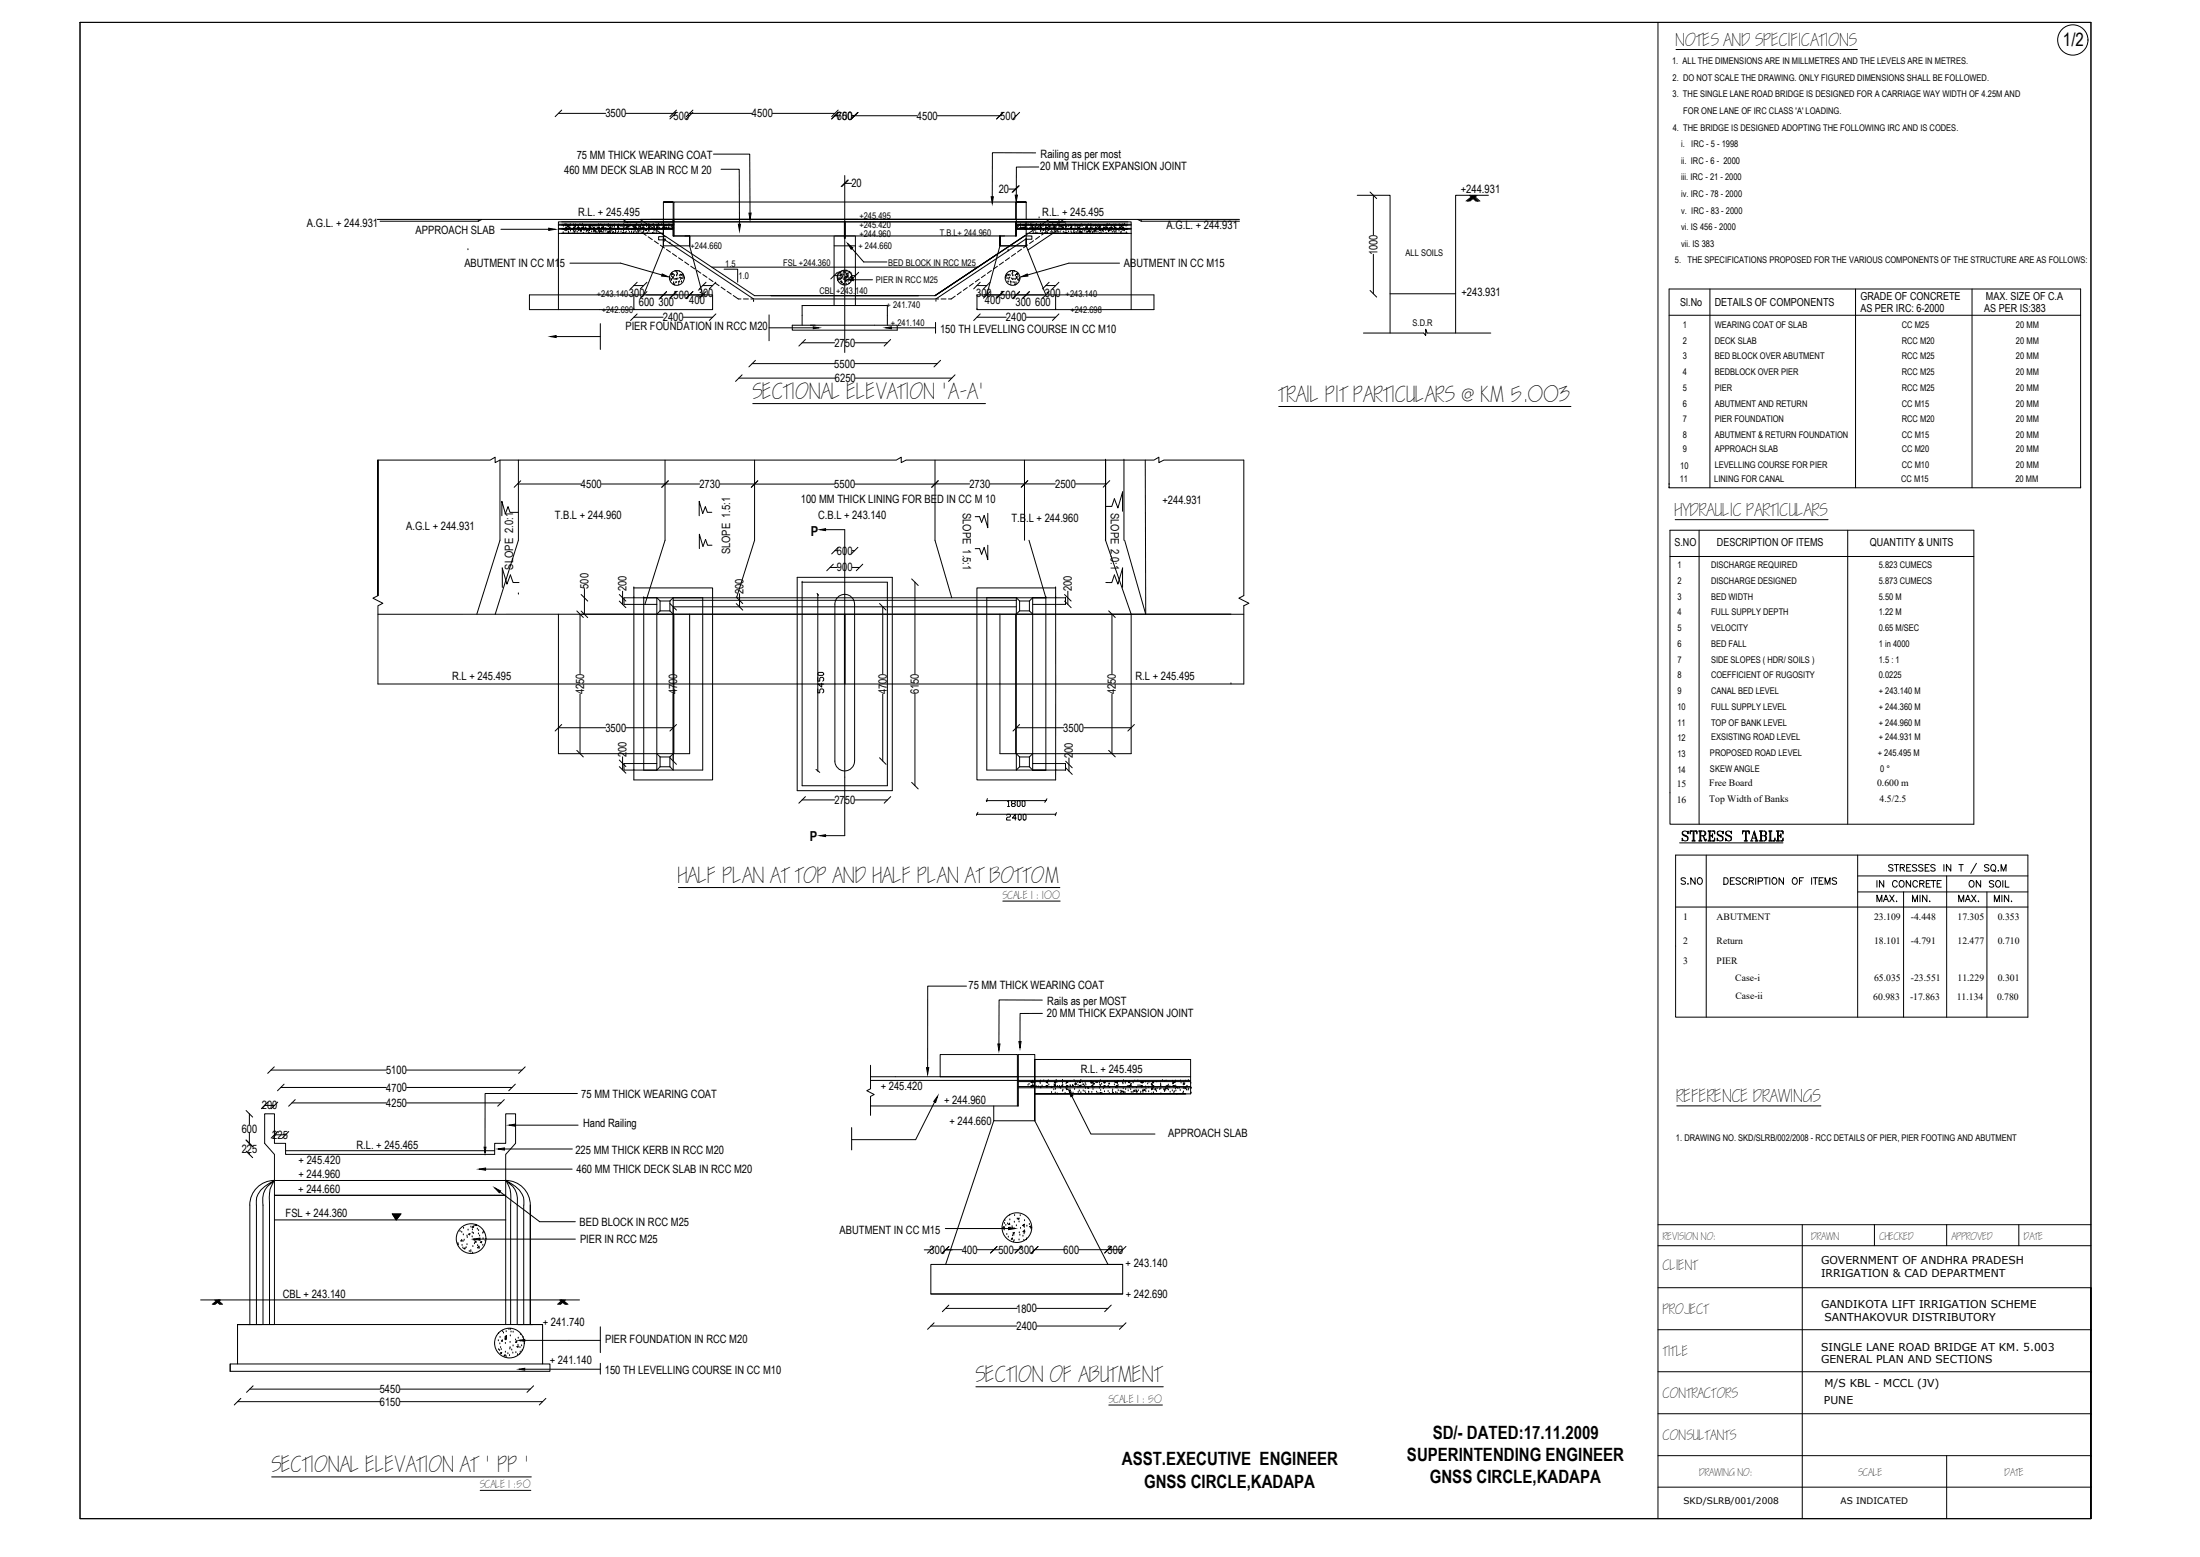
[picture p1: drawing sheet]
<svg xmlns="http://www.w3.org/2000/svg" width="1189mm" height="841mm" viewBox="0 0 1189 841" stroke-linecap="round" stroke-linejoin="round" font-family="sans-serif">
<!-- layer: MAIN -->
<g fill="none" stroke="#000" stroke-width=".54">
<path d="M896 12v808M906 27h98M302 61h25M338 61h26M364 62h.1M372 62h1M373 61h33M417 61h34M451 63h2M460 63h36M507 63h33M540 62h1"/>
<path d="M549 62h.1M386 83h19v32M390 91h9l1 30M456 99h4M456 95v95M560 83l-24-1v24M561 90h-12v15M204 119h466M205 119h53M304 120h152M346 119l62 41h97l49-33h4v2h-4l-48 32h-99l-48-31M346 120h-9h9"/>
<path d="M351 119h211M358 120v13h15l7 26M358 109h6h-6v24l-10 26M364 109v18h9v6v-6M364 120h-62v6h56M364 109h185v10h-185zM364 119v8M457 119l-1 10M457 120h152M545 102h4M549 120v7M549 109v18"/>
<path d="M555 120v13h-15M555 109h-6h6v10M562 118h.1M567 120h9h-9M567 119l-62 41 34-23M576 119h-9h5v5l-17 11M617 119h53M733 105h18v75M742 105v22M792 109l4-3 4 3M794 105l4 4M795 105l3 4"/>
<path d="M795 106l3 3M795 106l4 3M797 106l-4 3M798 106l-4 3M804 105h-17v75M253 135h.1M271 124h26M302 124h62M302 121h62M302 122h62M302 123h62M304 126h.1"/>
<path d="M304 124h.1M304 122h.1M305 124h.1M305 121h.1M305 125h.1M306 123h.1M306 125h.1M306 124h1zM306 121h.1M307 124h.1M307 122h.1M307 125h.1"/>
<path d="M307 122v1v-1M307 126h.1M308 122h.1M308 121h.1M308 125h.1M309 124h.1M309 124h1M310 126h.1M310 126h-1M310 125h.1M310 123h.1M310 121h.1"/>
<path d="M310 122h.1M310 124h.1M311 126h.1M311 122h.1M311 121h.1M311 125h.1M312 125h.1M312 124h.1M312 123h1zM313 125h.1M313 123h.1M313 124h.1"/>
<path d="M313 121h.1M314 125h.1M314 124h.1M314 122h.1M315 121h.1M315 126h.1M315 124h.1M315 123h.1M315 122h.1M316 124h.1M317 124h.1M317 122h.1"/>
<path d="M317 125h.1M318 126h.1M318 124h.1M318 122h.1M318 123l1-1zM319 125h.1M319 126h.1M319 123h.1M320 122h.1M320 125h.1M320 124h.1M321 125h.1"/>
<path d="M321 124h.1M321 122h.1M321 125v-1zM321 125h1zM322 122h.1M322 126h.1M323 125h.1M323 126h.1M323 123h.1M324 121h.1M324 125h.1M324 126h.1"/>
<path d="M324 124h.1M325 121h.1M325 125h.1M325 122h.1M325 124h.1M325 126h.1M326 126h.1M326 123h.1M326 124h.1M327 122h.1M327 125h.1M327 123h.1"/>
<path d="M328 121h.1M328 124h.1M328 122h.1M328 126h.1M329 121h.1M329 126h.1M329 125h.1M329 124h.1M329 122h.1M329 126h1M330 125h.1M330 121h1z"/>
<path d="M331 125h.1M331 123h.1M331 122h.1M331 126h.1M331 124h.1M332 126h.1M332 124h.1M332 122h.1M332 121h.1M332 123h.1M333 125h.1M334 123h.1"/>
<path d="M334 122h.1M334 126h.1M334 125h.1M336 125h.1M336 122h.1M336 124h.1M336 126h.1M337 123h.1M337 126h.1M337 125h.1M337 121h.1M337 125v1"/>
<path d="M337 124h.1M337 122h.1M338 126h.1M338 122h.1M338 125h.1M339 122h.1M339 124h.1M339 123h.1M340 124h.1M340 123h.1M340 125h.1M340 122h.1"/>
<path d="M341 121l-1 1zM341 122h.1M341 126h.1M341 125h.1M342 124h.1M342 123h.1M342 126h.1M342 122h.1M343 125h.1M343 123h.1M343 122h.1M344 123h.1"/>
<path d="M344 121h.1M344 126h.1M345 125h.1M345 126h-1M345 126h.1M345 124h.1M345 123h.1M345 122h.1M346 122h.1M346 123h.1M346 122v1zM346 124h.1"/>
<path d="M347 121h.1M347 126h.1M347 123h.1M348 126h.1M348 125h.1M348 123h.1M348 122h.1M348 124h.1M349 124h.1M349 122h.1M350 126h.1M351 125h.1"/>
<path d="M351 123h.1M351 121h.1M351 122h.1M351 124h.1M351 124l1-1zM353 123h.1M353 126h.1M353 122h.1M353 121h.1M353 124h.1M353 123l1-1zM354 123h.1"/>
<path d="M354 125h.1M354 124h1M355 126h.1M355 124h.1M356 123h.1M356 121h.1M356 122h.1M357 121h.1M358 123h.1M358 126h-54h54M359 124h-1M359 124h.1"/>
<path d="M359 121h.1M359 122h.1M359 130h.1M360 128h-4v2h3M360 123h.1M361 123h.1M361 121h.1M361 122h.1M362 122h.1M362 131h.1M362 124h.1M363 123h.1"/>
<path d="M370 127h173M451 127v38M451 133h11M460 134l7 8h12M462 127v38M540 127v6v-6M540 133h15v-4v4l10 26M540 133l-7 26M545 135h.1M549 121h62M549 124h62M549 122h62"/>
<path d="M549 123h62M550 123h.1M551 124h.1M551 122h.1M552 121h.1M552 123h.1M553 123h.1M554 124h.1M554 122h.1M554 121h.1M554 124h1M555 126h56v-6h-62v7h-9"/>
<path d="M555 123h.1M556 121h.1M557 123h.1M557 122h.1M557 121h.1M558 124h1M558 124h.1M558 126h.1M559 125h.1M559 122l1 1zM559 123h.1M560 123h.1"/>
<path d="M560 126h.1M560 124h.1M560 121h.1M560 122h.1M561 123l1 1zM562 124h.1M562 123h.1M562 122h.1M562 125h.1M562 121h.1M563 126h.1M564 124h.1"/>
<path d="M564 122h.1M565 124h.1M565 122h.1M565 123h.1M565 125h.1M565 126h.1M566 123h.1M566 126h.1M566 121h.1M567 124h.1M567 122v1zM567 122h.1"/>
<path d="M567 123h.1M568 122h.1M568 124h.1M568 123h.1M568 125h.1M568 126h1M568 126h.1M569 121h.1M569 126h.1M569 123h.1M570 122h.1M570 122v1z"/>
<path d="M570 125h.1M570 123h.1M571 124h.1M571 126h.1M571 123h.1M572 124h.1M572 125h.1M572 126h.1M572 122h.1M573 121v1h-1zM573 122h.1M573 125h.1"/>
<path d="M573 123h.1M573 124h.1M574 123h.1M574 122h.1M574 124h.1M575 122h.1M575 125h.1M575 126h.1M576 122h.1M576 124h.1M576 123h.1M576 125v1"/>
<path d="M576 121h.1M576 126h.1M576 125h.1M577 126h.1M577 124h.1M577 122h.1M577 125h.1M579 122h.1M579 123h.1M579 125h.1M579 126h.1M580 125h.1"/>
<path d="M580 126h.1M581 122h.1M581 123h.1M581 121h.1M581 124h.1M581 126h.1M582 124h.1M582 126h.1M582 122h.1M582 121h.1M582 123h.1M582 125h.1"/>
<path d="M583 125h.1M583 126h1M583 125h1zM584 125h.1M584 122h.1M584 124h.1M584 126h.1M584 125h1zM584 121h.1M585 126h.1M585 122h.1M585 124h.1"/>
<path d="M585 121h.1M586 123h.1M586 125h.1M586 122h.1M587 123h.1M587 124h.1M587 126h.1M588 122h.1M588 126h.1M588 124h.1M588 125h.1M588 121h.1"/>
<path d="M589 125h.1M589 124h.1M589 126h.1M589 121h.1M590 123h.1M590 125h.1M590 126h.1M591 122h.1M591 125h.1M591 126h.1M592 125h.1M592 124h.1"/>
<path d="M592 122h.1M593 122h.1M593 124h.1M593 125h.1M594 123h.1M594 126h.1M594 122h.1M594 125h.1M595 124h.1M595 122h.1M595 126h.1M596 124h.1"/>
<path d="M596 125h.1M596 122h.1M597 124h.1M598 122h.1M598 124h.1M598 123h.1M598 126h.1M598 121h.1M599 124h.1M599 125h.1M599 122h.1M600 121h.1"/>
<path d="M600 123h.1M600 124h.1M600 123h1zM600 125h.1M601 124h.1M601 125h.1M602 125h.1M602 121h.1M602 122h.1M602 126h.1M603 125h.1M603 122h.1"/>
<path d="M603 124h.1M603 121h.1M603 123h.1M603 124h1M603 126h1M604 124h.1M605 125h.1M605 121h.1M605 122h.1M606 126h.1M606 122h.1M606 124h.1"/>
<path d="M606 122v1v-1M606 125h.1M607 121h.1M607 125h.1M607 123h.1M608 125h.1M608 121h.1M608 124h.1M609 122h.1M609 124h.1M609 126h.1M742 137v22"/>
<path d="M308 142h27l23 7M343 159h42v8h-42zM343 154h5M362 151h.1M363 152h.1M363 151h.1M363 148h.1M363 149h.1M363 148h1zM363 150h1zM364 150h.1M364 154h.1"/>
<path d="M364 153h.1M364 151h.1M364 149h.1M365 153h.1M365 151h.1M365 146h.1M366 153h.1M366 151h.1M366 149h.1M366 147h.1M366 148h.1M367 152h.1"/>
<path d="M367 154h.1M367 147h.1M367 149h.1M368 150h.1M368 149h.1M368 151h.1M368 148h.1M368 152h.1M369 148h.1M369 150h.1M369 149h.1M370 150h.1"/>
<path d="M380 154h5M385 144h143M391 145h8v7M451 149h1M453 151h.1M453 150h.1M454 147h.1M454 151h.1M454 149v-1zM454 152h.1M454 149h.1M455 152h.1"/>
<path d="M455 150h.1M455 149h.1M455 147h.1M455 153h.1M456 153h.1M456 149h.1M456 147h.1M456 150h.1M457 147h.1M457 154h.1M457 150h.1M457 150v-1z"/>
<path d="M457 152h.1M457 151v1zM458 148h.1M458 146h.1M458 150h.1M458 149h.1M458 152h.1M459 153h.1M459 147h.1M459 150h.1M460 152h.1M460 150h.1"/>
<path d="M460 151h.1M461 149h1M461 151h10M528 154h5M532 159h38v8h-42v-8h12M543 150h.1M544 149h.1M544 148h.1M544 150h.1M545 149h.1M545 150h.1M545 152h.1"/>
<path d="M545 148h.1M545 151h.1M546 149h.1M546 147h.1M546 152h.1M546 154h.1M547 151h.1M547 148h.1M547 147h.1M547 149h.1M547 153h.1M548 146h.1"/>
<path d="M548 151h.1M548 153h.1M548 153l1 1zM549 154h.1M549 149h.1M549 151h.1M549 153h.1M549 150h.1M549 150h1zM549 148h1h-1zM550 148h.1M550 151h.1"/>
<path d="M550 149h.1M550 152h.1M551 151h.1M565 154h5M605 142h-27l-23 7M751 159h36M924 156v107M1003 156v107M1066 156v107M324 175v14M343 167h.1M343 171h15"/>
<path d="M369 171h16M385 167h.1M407 163h.1M416 177h23M416 170v14M428 176h57v2h-57zM433 170v6M449 165h15M480 170v6M482 177h24M506 174v6M506 163h.1"/>
<path d="M528 171h16M528 167h.1M555 171h15M570 167h.1M737 180h32l1 1v-3l1 2h35M902 170h222M301 182h23M406 196h45M433 185h18M462 196h44M462 185h18M399 204h52"/>
<path d="M407 218h126M462 204h52M691 220h158M204 249h61l3-2v3l2-1h214l3-2v3l3-1h134l2-2v3l3-1h43v73l-3 1 6 3-3 1v42h-468v-42l3-1-5-3 2-1v-73v73M270 248v44M280 248v44M359 249v43M408 249v43M505 249v43M554 249v43M597 248v44v-44M597 248v44"/>
<path d="M607 248v44M619 248v84M280 261h34M280 277h-4l-1-3-2 3-2-6v8M325 261h53M385 277h-3l-1-3-1 3-2-6v8M389 261h62M524 261h-62M534 277v8l-2-7-2 4-1-3h-2M535 261h35M581 261h17M607 266v10"/>
<path d="M607 266l-3 8-2-5-1 5h-3M902 262h.1M902 263h.1M902 263v-107h222v107M902 263h222M1124 263h.1M385 294l-3 1-1-4-1 4-2-6v7M446 286h10v165h-10M451 297h1M461 297h1M534 294v8l-2-6-2 3-1-3h-2M905 281h83"/>
<path d="M918 286v159M998 286v159M271 307l3 9 2-5 1 4h3M271 307v10M316 318v14M336 319v7M343 318h42v103h-42zM343 318h.1M431 312h51v115h-51zM433 315h.1M433 315v109h47v-109M433 314h47"/>
<path d="M449 307h3M461 307h3M494 314v50M528 318h42v103h-42zM570 318h.1M577 319v7M607 307v10M607 307l-3 9-2-5-1 4h-3M902 301h165M204 332h468M302 332v75M313 332v32"/>
<path d="M343 323h.1M348 323h.1M355 323h-7v93h7M355 323v93M355 323l2 2M357 325h5M357 325v5M357 330h5M357 330l-2 2M362 325v5M362 330l2 2M364 323h16v93h-43v-4h18"/>
<path d="M364 323v93l-2-2M364 328h185M364 324h185M364 323l-2 2M364 332v75M373 332v75h-71M400 321v7M457 332v37M462 326v85a5 5 0 0 1-6 5 5 5 0 0 1-5-5v-85a5 5 0 0 1 5-5 5 5 0 0 1 6 5M477 328v36M540 332v75h71v-75M549 332v75"/>
<path d="M549 323v93l2-2M549 323h-16v93h43M549 323l2 2M551 325h5M551 325v5M551 330h5M551 330l-2 2M556 325v5M556 330l2 2M558 323h7v93h-7M558 323v93M558 323l-2 2"/>
<path d="M565 323h.1M570 323h.1M576 323v3h-18M576 323h-239v3h18M576 323h.1M601 332v32M313 375v32M477 375v36M494 375v49M601 375v32M665 369h.1M302 393h25"/>
<path d="M338 393h26M549 393h26M586 393h25M336 409v7M343 416h.1M355 407l2 2M357 414h5M357 409v5M357 409h5M357 414l-2 2M362 409v5M364 407l-2 2"/>
<path d="M549 407l2 2M551 414h5M551 409v5M551 409h5M556 409v5M556 414l2 2M558 412h18v4M558 407l-2 2M570 416h.1M576 416h.1M578 409v8M433 432h18"/>
<path d="M462 432h18M902 428v-142h165v159M367 479h206M542 487h31M522 533h-21v44M563 540h-23v24M563 547h-12v16M146 578h63M220 578h62M470 575v13l-2 1 4 2-2 1v10M508 570h42v12h-42zM559 572h84"/>
<path d="M643 572v19h-84h82M643 572h-84v10v-12h-9v27h-79M143 597h5M152 587h57M158 596h51M220 596h51M220 587h57M312 591h-50v29M471 584h172M471 582h172M505 595l-10 21h-35M537 597v8h22l40 78h8v16h-104v-16h8l26-78"/>
<path d="M550 582v15M550 584h93M550 587h93M550 588h93M556 586h.1M557 587h.1M557 584h.1M558 584h.1M558 587h.1M558 586h.1M558 586h1l-1 1zM559 582v23v-23"/>
<path d="M560 587h.1M561 587h.1M562 585h.1M562 587h.1M562 584h.1M562 588h1M563 587h.1M564 584h.1M566 587h.1M566 584h.1M566 585h.1M567 584h.1"/>
<path d="M567 586h.1M568 587h1zM568 587h.1M568 590h.1M569 589h.1M570 586h.1M570 587h.1M570 590h.1M570 588h.1M571 584h.1M571 585h.1M571 591h.1"/>
<path d="M571 587h.1M572 586l1 1h-1zM573 588h.1M574 586v1zM574 587h.1M574 585h.1M574 589h.1M574 584h.1M574 586h.1M576 591h.1M576 588h.1M576 585h.1"/>
<path d="M576 588h1zM578 589h.1M578 584h.1M578 586h.1M578 587h.1M579 590h.1M579 592l11 21h34M580 586h-1zM580 590h.1M580 584h.1M581 588h.1M581 585l1 1h-1z"/>
<path d="M581 585h1zM581 586h.1M582 585h.1M583 587h.1M583 586h.1M583 590h.1M583 591h1M583 589h.1M584 584h.1M584 590h.1M584 587h.1M585 584h.1"/>
<path d="M585 585l1 1zM585 589h.1M586 587h.1M586 590h.1M586 585h.1M587 588h.1M587 591h.1M587 586h.1M588 587v1zM588 590h.1M589 584h.1M590 584l-1 1z"/>
<path d="M590 585h.1M590 590h.1M591 586h.1M591 588h.1M591 585h.1M591 587h.1M592 585h.1M593 584h.1M593 590h.1M593 591h.1M594 585h.1M594 588h.1"/>
<path d="M594 586h.1M595 590h.1M595 584h.1M595 591h.1M595 586h.1M595 589h.1M596 591v-1v1M596 588h.1M597 584v1zM597 590h.1M599 584h.1M599 587h.1"/>
<path d="M599 590h.1M599 586h.1M599 587h1zM599 591h.1M600 585h.1M601 590h.1M601 589h.1M601 590h1zM602 584h.1M602 586h.1M602 584h1zM603 585h.1"/>
<path d="M603 587h.1M603 590h.1M604 588h.1M604 590h.1M604 585h.1M604 584h1zM604 586h.1M604 589h.1M605 589h.1M605 591v-1l1 1M606 589l1 1zM606 589h.1"/>
<path d="M607 585h.1M607 588h.1M607 591h.1M607 589v1zM607 584h.1M608 590h.1M608 585h.1M608 584h.1M608 589h.1M609 587h.1M610 589h.1M610 584h.1"/>
<path d="M611 586h.1M611 589h.1M611 590h.1M612 584h.1M612 587h.1M612 590h.1M612 585h.1M613 589h.1M613 584h.1M614 589h.1M614 589l1 1h-1zM614 588h.1"/>
<path d="M614 590h.1M615 584h.1M615 587h.1M615 589h.1M616 587h.1M616 591h.1M616 590h.1M617 585h.1M617 589h1zM618 590h.1M618 585h.1M618 589h.1"/>
<path d="M619 588v1h-1zM619 584h.1M619 587h.1M619 590h.1M619 588h.1M620 585h.1M621 587h.1M621 590h.1M621 585h.1M622 586h.1M622 586h1h-1zM622 591h.1"/>
<path d="M622 589h.1M622 588h1h-1zM623 586h.1M623 585h.1M623 588h.1M623 590h.1M624 588h1h-1zM624 589h.1M625 590h.1M625 584h.1M625 588h.1M627 589h.1"/>
<path d="M627 585h.1M627 586h.1M627 588h.1M627 591h.1M628 584h.1M629 588v1zM629 589h.1M629 590h.1M629 584h.1M630 589h.1M630 587v1zM630 584h.1"/>
<path d="M630 587h.1M631 588h.1M631 586l1 1h-1zM631 586h.1M631 589h.1M632 587h.1M632 590h.1M633 589h.1M634 584h.1M634 585h.1M634 590h.1M635 590h.1"/>
<path d="M635 585h.1M635 588h.1M635 584h.1M635 587h.1M635 589h.1M636 591h.1M636 587h.1M636 588h.1M637 588h.1M638 589h.1M638 584h.1M638 585h.1"/>
<path d="M639 590h.1M639 585h.1M639 587h.1M639 588h.1M640 585v1h-1zM640 590h.1M640 585h.1M640 588h.1M640 587l1 1zM641 584h.1M641 589h.1M641 586l1 1z"/>
<path d="M642 589h.1M642 584h.1M642 588h.1M643 585h.1M644 588h.1M644 590h.1M906 597h78M135 602v5M135 612v6M143 602h5v16h6v6h113v-6h6v-16h6v16l-6 6v14h-125v-14l-5-6zM148 613h6M279 608h33"/>
<path d="M460 609v12M135 623v1M148 638a13 13 0 0 0-13 13v64h-7v22h-4v4M148 638v77h-20h165M148 638a16 16 0 0 0-2 13v64M148 638h125M154 622h113M262 632h47M273 621h36M273 638a13 13 0 0 1 14 13v64h6v22h4v4h-173M273 638a16 16 0 0 1 3 13v64M273 638v77"/>
<path d="M148 659h125M212 656h5l-3 3zM267 646h-119h125M270 644l22 16h19M543 659h.1M546 656h.1M546 659h.1M548 657h.1M550 658h.1M550 658h1v1zM551 657h.1M554 659h.1"/>
<path d="M247 672h1M248 672h.1M249 665h.1M250 666h.1M250 670h-1zM250 673h.1M250 674h.1M250 671h.1M250 667h.1M251 663h.1M251 670h.1M251 674v1v-1"/>
<path d="M252 674h.1M252 672h.1M252 668h.1M253 664h.1M253 667l1-1v1zM254 676h.1M254 663h.1M255 668h.1M255 666h.1M255 664h.1M255 677h.1M256 673h.1"/>
<path d="M256 662v1h-1zM256 670h.1M256 666h.1M256 663h.1M256 672h.1M257 670h.1M257 661v1h1l-1-1M257 670v1zM258 664h.1M258 673h.1M259 667h.1M259 665h.1"/>
<path d="M259 673l-1 1h1v-1M259 668h.1M259 669h52M260 671h.1M261 666h.1M261 673h.1M261 669h.1M262 670h.1M499 675h4M511 664h34M511 675h9M511 675h4"/>
<path d="M528 675h12M542 663v1M543 664h.1M543 661h.1M543 663h.1M544 662h.1M544 667h.1M545 661h.1M545 668h.1M546 661h-1zM546 663h.1M547 663h.1"/>
<path d="M547 669h-1zM547 667h.1M548 675h3M548 671h.1M548 667h.1M548 664h.1M548 670h.1M548 666h-1h1M548 660h.1M549 662h.1M551 670h.1M551 660h.1"/>
<path d="M551 666h.1M551 667h.1M551 664h.1M553 668h.1M553 662h.1M553 670h.1M553 662v-1v1M553 666h.1M554 663h.1M554 662h.1M554 664v1h-1zM555 669l-1 1"/>
<path d="M555 669h.1M555 662h.1M556 661h.1M556 663l1-1v1zM557 664h.1M575 675h-16M583 675h24M896 673h234M896 662h234M974 662v158M1013 662v11M1052 662v11"/>
<path d="M1091 662v11M503 699h104M511 683h96M896 696h234v124v-808h-1087v808h1087M108 702h205M115 705l3-3 2 3M116 702l3 3M117 702l2 3M117 702l3 3M118 702l-3 3M119 702l-3 3M139 715v-64a11 11 0 0 1 6-12l3-1a12 12 0 0 0-6 13v64"/>
<path d="M272 719h.1M274 719h.1M275 718h.1M276 718h.1M276 719h.1M277 720h.1M279 715v-64a12 12 0 0 0-6-13 13 13 0 0 1 10 13v64M301 705l3-3 3 3M302 702l3 3M303 702l3 3M305 702l-3 3M306 702l-3 3"/>
<path d="M324 717v14M503 716h46M511 707h39M560 707h39M560 716h47M896 718h234M124 737v4M128 737h165M269 724h.1M269 720h.1M269 729h.1M270 729h.1"/>
<path d="M270 726h.1M270 722h.1M270 731h1zM271 728h.1M271 729h.1M271 724h1h-1zM272 720h.1M273 732h-1zM273 724h.1M273 723h1h-1zM273 730h.1M273 726h.1"/>
<path d="M274 733h.1M274 721v1h-1zM274 731h.1M275 732h.1M276 729h.1M276 725h.1M276 728h.1M276 722h.1M277 729h.1M277 731h.1M277 727h.1M279 724h.1"/>
<path d="M279 731h.1M279 724v1zM279 725h.1M279 727h1v1zM280 732h.1M280 727h.1M280 723h.1M281 731h.1M281 728h.1M281 724h.1M281 730h.1M281 721h.1"/>
<path d="M282 727h.1M282 729h.1M283 722h.1M284 740h40M284 724h40M324 736v6M128 757h77M135 750h70M216 750h71M216 757h77M527 749h102M599 759h29"/>
<path d="M896 741h234M896 764h234M147 798h140M896 786h234M1052 786v34M259 805h28M896 803h234"/>
<circle cx="1120" cy="22" r="8"/>
<circle cx="366" cy="150" r="4"/>
<circle cx="456" cy="150" r="4"/>
<circle cx="547" cy="150" r="4"/>
<circle cx="255" cy="669" r="8"/>
<circle cx="550" cy="663" r="8"/>
<circle cx="275" cy="725" r="8"/>
</g>
<!-- layer: 0 -->
<g fill="none" stroke="#000" stroke-width=".54">
<path d="M43 12h1087v808h-1087zM304 59l-4 4M366 59l-4 4M374 59l-3 4M453 59l-4 4M366 61l-4 3M374 61l-3 3M453 61l-4 3M464 61l-4 3M542 61l-3 3 3-3M551 61l-4 3M458 97l-3 4"/>
<path d="M258 119h.1M260 119h-2M337 119l2 1M550 100l-3 4M551 100l-4 4M575 119l-2 1M615 119h2M617 119h.1M740 104l4 3M302 126v41M340 121l3 2M344 123l2 2"/>
<path d="M347 126l2 1M350 128l2 1M354 130l2 2M357 132l2 2M360 135l2 1M363 137l3 2M367 139l2 2M546 139l-3 2M549 137l-2 1M552 135l-2 1M555 132l-2 2M559 130l-3 2"/>
<path d="M562 128l-2 1M565 125l-2 2M568 123l-2 2M572 121l-3 1M611 126v41M343 159h-57v8h57M344 152l-3 4M350 158l-4 3M350 152l-4 4M360 158l-3 3M366 158l-4 3M370 142l2 1"/>
<path d="M373 144l2 1M374 158l-3 3M377 146l2 2M380 148l2 2M382 158l-4 3M382 152l-4 4M383 151l2 1M386 153l3 1M387 152l-4 4M390 155l2 2M393 157l2 2M396 160l3 1h1"/>
<path d="M453 147l-4 4M464 147l-4 4M516 160l-2 1h-1M519 158l-2 1M523 155l-2 2M526 153l-2 2M529 151l-2 1M530 152l-4 4M532 148l-2 2M535 158l-4 3M535 152l-4 4M536 146l-2 2"/>
<path d="M539 144l-2 1M542 158l-3 3 3-3M542 142l-2 1M551 158l-4 3M556 158l-3 3 3-3M567 158l-4 3M567 152l-4 4M570 159h54v8h-54M572 152l-3 4M740 157l4 3M344 170l-3 3M387 170l-4 3"/>
<path d="M402 161h2M406 161h1M449 165h-16v5M464 165h16v5M506 161h1M509 161h2M530 170l-4 3M572 170l-3 3M408 195l-3 3M435 183l-3 4M481 183l-3 4M508 195l-3 3"/>
<path d="M401 202l-4 4M516 202l-3 4M281 260l-3 3M361 260l-3 3M410 260l-4 3M507 260l-4 3M555 260l-3 3M600 260l-4 3M270 292l-12 40M280 292l-12 40M359 292l-10 34M408 292l-10 31"/>
<path d="M453 296l-4 3M464 296l-4 3M505 292l9 31M556 292l9 31M597 292l14 40M608 292l11 40M450 305l-3 3M466 305l-3 3M493 313l3 3M280 321h.1M312 330l3 4M314 330l4 4"/>
<path d="M314 321l4 4M335 325l3 3M335 321l3 4M362 326l4 4M398 326l3 4M398 322l3 4M442 321v1M442 321h.1M442 321v95M475 326l4 4M575 325l4 3M575 321l4 4"/>
<path d="M599 330l4 4M442 372v2h1v-1l2-1v1v1M442 366v2h1v-2h2v2M442 364v-1h3v1v1h-3zM444 369v2l-2-1h3M304 391l-4 4M366 391l-4 4M551 391l-4 4M613 391l-4 4M312 405l3 4M335 414l3 4M335 411l3 3"/>
<path d="M362 409l4 4M441 416l2 1M442 416h.1M475 409l4 4M576 415l3 3M576 411l3 4M599 405l4 4M435 430l-3 4M481 430l-3 4M493 423l3 3M528 440h42M528 439v1"/>
<path d="M533 432h.1M533 432h32M534 431l-1 2M544 433l1-1v4M544 436h2M547 434v-2l2 1-1 1-1 1v1l2-1-1-1M550 433v-1l1 1v2v1l-1-1zM552 433l1-1 1 1v2l-1 1-1-1zM565 432h.1M566 431l-1 2M571 439l-1 2M902 428v17h165"/>
<path d="M544 440h2v1l-2 1v1h2M549 442h-2l2-2v3M550 440h1h1v2l-1 1-1-1zM553 440h1v2v1l-1-1zM908 455h55M1023 468l-1-1-1 1 2 2-1 1-1-1M1024 467h2M1025 467v4M1027 469h2v-2h-2v4M1028 469l1 2M1030 469h2M1033 467h-3v4h3"/>
<path d="M1036 468l-1-1-2 1h1l2 2-1 1-2-1M1039 468l-1-1-1 1 2 2-1 1-1-1M1040 469h2M1043 467h-3v4h3M1046 468l-1-1-2 1h1l2 2-1 1-2-1M1050 467v4M1054 467v4l-2-4v4M1059 467h2M1060 467v4M1068 466l-3 6M1075 468l-1-1-2 1h1l2 2-1 1-2-1M1077 470l1 1"/>
<path d="M1080 470h.1M1081 471v-4l2 4 1-4v4M148 576l-3 4M284 576l-4 4M133 600l4 3M145 595l-4 4M150 595l-3 4M154 586l-4 3M160 594l-4 4M273 594l-4 4M278 586l-3 3M133 616l4 3"/>
<path d="M150 611l-3 4M156 611l-3 4M133 622l4 3M505 673l-4 4M513 673l-4 4 4-4M539 673l-4 4M552 673l-3 4 3-4M561 673l-4 4M601 673l-4 4M608 673l-3 4M505 715l-4 3M513 705l-4 4"/>
<path d="M601 705l-4 4M608 715l-3 3M130 755l-3 4M137 749l-4 3M288 749l-3 3M295 755l-4 4"/>
<circle cx="1077" cy="469" r="1.6"/>
</g>
<!-- layer: MAIN -->
<g fill="#000" stroke="#000" stroke-width=".54">
<path d="M405 115h1l-1 4zM536 106h1l-1 4zM549 105h1l-1 4zM297 123l3 1h-3zM399 121h1v4zM458 132l3 2-1 1zM358 148l3 2-3-1zM458 151h3v1zM552 150l3-2v1zM439 177h4l-4 1zM479 177h3v1zM297 182l4-1v1z"/>
<path d="M443 286h3v1zM443 451h3v1zM501 577h1l-1 3zM539 564h1v3zM551 563h1l-1 3zM507 592l-1 3h-1zM578 589l2 3h-1zM262 620h1l-1 3zM275 608l4-1v1zM259 632l3-1v1zM269 621l4-1v1zM212 656h5l-3 3z"/>
<path d="M267 642l4 1-1 1zM256 669h3v1zM545 663l4 1h-4zM280 724h4v1zM280 740l4-1v1z"/>
</g>
<!-- layer: NOTES -->
<path d="M922 462v87M1004 462v87M1004 473h92M1052 473v76M905 490h191M1004 482h92M1029 482v67M1074 482v67M905 511v-49h191v87" fill="none" stroke="#000" stroke-width=".54"/>
<!-- layer: DWG TEXT -->
<path d="M905 511v38h191" fill="none" stroke="#000" stroke-width=".54"/>
<g font-size="11">
<text x="407" y="216">SECTIONAL ELEVATION 'A-A'</text>
<text x="691" y="217">TRAIL PIT PARTICULARS @ KM 5.003</text>
<text x="367" y="477">HALF PLAN AT TOP AND HALF PLAN AT BOTTOM</text>
<text x="527" y="747">SECTION OF ABUTMENT</text>
<text x="147" y="795">SECTIONAL ELEVATION AT ' PP '</text>
</g>
<text font-size="10.6" x="907" y="456">%%USTRESS TABLE</text>
<g font-size="9.9">
<text x="1115" y="25">1/2</text>
<text x="774" y="777">SD/- DATED:17.11.2009</text>
<text x="606" y="792">ASST.EXECUTIVE ENGINEER</text>
<text x="760" y="789">SUPERINTENDING ENGINEER</text>
<text x="618" y="804">GNSS CIRCLE,KADAPA</text>
<text x="773" y="801">GNSS CIRCLE,KADAPA</text>
</g>
<g font-size="8.8">
<text x="906" y="25">NOTES AND SPECIFICATIONS</text>
<text x="905" y="279">HYDRAULIC PARTICULARS</text>
<text x="906" y="595">REFERENCE DRAWINGS</text>
</g>
<g font-size="7.5">
<text x="908" y="479">S.NO</text>
<text x="931" y="479">DESCRIPTION OF ITEMS</text>
</g>
<g font-size="7.4">
<text x="438" y="289">P</text>
<text x="438" y="454">P</text>
</g>
<g font-size="7.1">
<text x="1014" y="480">IN CONCRETE ON SOIL</text>
<text x="1014" y="488">MAX. MIN. MAX. MIN.</text>
<text x="899" y="686">CLIENT</text>
<text x="899" y="710">PROJECT</text>
<text x="899" y="733">TITLE</text>
<text x="899" y="755">CONTRACTORS</text>
<text x="899" y="778">CONSULTANTS</text>
</g>
<g font-size="6.2">
<text x="327" y="63">3500</text>
<text x="364" y="65">500</text>
<text x="406" y="63">4500</text>
<text x="452" y="65">750</text>
<text x="452" y="65">600</text>
<text x="496" y="65">4500</text>
<text x="541" y="65">500</text>
<text x="312" y="86">75 MM THICK WEARING COAT</text>
<text x="562" y="85">Railing as per most</text>
<text x="305" y="94">460 MM DECK SLAB IN RCC M 20</text>
<text x="562" y="92">20 MM THICK EXPANSION JOINT</text>
<text x="460" y="101">20</text>
<text x="540" y="104">20</text>
<text x="789" y="104">+244.931</text>
<text x="312" y="117">R.L. + 245.495</text>
<text x="563" y="117">R.L. + 245.495</text>
<text x="166" y="123">A.G.L. + 244.931</text>
<text x="630" y="124">A.G.L. + 244.931</text>
<text x="225" y="126">APPROACH SLAB</text>
<text x="744" y="138" transform="rotate(-90 744 138)">1000</text>
<text x="251" y="144">ABUTMENT IN CC M15</text>
<text x="607" y="144">ABUTMENT IN CC M15</text>
<text x="452" y="151">600</text>
<text x="340" y="160">300</text>
<text x="364" y="161">500</text>
<text x="377" y="160">300</text>
<text x="527" y="160">300</text>
<text x="541" y="161">500</text>
<text x="565" y="160">300</text>
<text x="790" y="160">+243.931</text>
<text x="345" y="165">600</text>
<text x="356" y="165">300</text>
<text x="372" y="164">400</text>
<text x="532" y="164">400</text>
<text x="549" y="165">300</text>
<text x="559" y="165">600</text>
<text x="358" y="174">2400</text>
<text x="544" y="174">2400</text>
<text x="338" y="178">PIER FOUNDATION IN RCC M20</text>
<text x="508" y="180">150 TH LEVELLING COURSE IN CC M10</text>
<text x="451" y="187">2750</text>
<text x="451" y="199">5500</text>
<text x="451" y="206">6250</text>
<text x="314" y="264">4500</text>
<text x="378" y="264">2730</text>
<text x="451" y="264">5500</text>
<text x="524" y="264">2730</text>
<text x="570" y="264">2500</text>
<text x="433" y="272">100 MM THICK LINING FOR BED IN CC M 10</text>
<text x="628" y="272">+244.931</text>
<text x="300" y="280">T.B.L + 244.960</text>
<text x="442" y="280">C.B.L + 243.140</text>
<text x="520" y="277" transform="rotate(90 520 277)">SLOPE 1.5:1</text>
<text x="600" y="277" transform="rotate(90 600 277)">SLOPE 2.0:1</text>
<text x="219" y="286">A.G.L + 244.931</text>
<text x="547" y="282">T.B.L + 244.960</text>
<text x="395" y="299" transform="rotate(-90 395 299)">SLOPE 1.5:1</text>
<text x="452" y="300">600</text>
<text x="277" y="308" transform="rotate(-90 277 308)">SLOPE 2.0:1</text>
<text x="452" y="309">900</text>
<text x="318" y="318" transform="rotate(-90 318 318)">500</text>
<text x="339" y="319" transform="rotate(-90 339 319)">200</text>
<text x="402" y="321" transform="rotate(-90 402 321)">200</text>
<text x="579" y="319" transform="rotate(-90 579 319)">200</text>
<text x="244" y="367">R.L + 245.495</text>
<text x="614" y="367">R.L + 245.495</text>
<text x="316" y="375" transform="rotate(-90 316 375)">4250</text>
<text x="366" y="375" transform="rotate(-90 366 375)">4700</text>
<text x="479" y="375" transform="rotate(-90 479 375)">4700</text>
<text x="497" y="375" transform="rotate(-90 497 375)">6150</text>
<text x="603" y="375" transform="rotate(-90 603 375)">4250</text>
<text x="327" y="395">3500</text>
<text x="575" y="395">3500</text>
<text x="339" y="409" transform="rotate(-90 339 409)">200</text>
<text x="580" y="410" transform="rotate(-90 580 410)">200</text>
<text x="451" y="434">2750</text>
<text x="523" y="534">75 MM THICK WEARING COAT</text>
<text x="566" y="543">Rails as per MOST</text>
<text x="566" y="549">20 MM THICK EXPANSION JOINT</text>
<text x="209" y="580" transform="rotate(-1 209 580)">5100</text>
<text x="584" y="580">R.L. + 245.495</text>
<text x="209" y="590" transform="rotate(-1 209 590)">4700</text>
<text x="314" y="593">75 MM THICK WEARING COAT</text>
<text x="476" y="589">+ 245.420</text>
<text x="141" y="599">200</text>
<text x="209" y="598" transform="rotate(-1 209 598)">4250</text>
<text x="510" y="596">+ 244.960</text>
<text x="131" y="612" transform="rotate(-1 131 612)">600</text>
<text x="315" y="609">Hand Railing</text>
<text x="513" y="608">+ 244.660</text>
<text x="147" y="615">225</text>
<text x="631" y="614">APPROACH SLAB</text>
<text x="131" y="623" transform="rotate(-1 131 623)">225</text>
<text x="193" y="621">R.L. + 245.465</text>
<text x="311" y="623">225 MM THICK KERB IN RCC M20</text>
<text x="161" y="629">+ 245.420</text>
<text x="312" y="634">460 MM THICK DECK SLAB IN RCC M20</text>
<text x="161" y="637">+ 244.960</text>
<text x="161" y="645">+ 244.660</text>
<text x="154" y="657">FSL + 244.360</text>
<text x="313" y="662">BED BLOCK IN RCC M25</text>
<text x="313" y="671">PIER IN RCC M25</text>
<text x="454" y="666">ABUTMENT IN CC M15</text>
<text x="502" y="677" transform="rotate(-1 502 677)">300</text>
<text x="520" y="677" transform="rotate(-1 520 677)">400</text>
<text x="540" y="677" transform="rotate(-1 540 677)">500</text>
<text x="551" y="677" transform="rotate(-1 551 677)">300</text>
<text x="575" y="677" transform="rotate(-1 575 677)">600</text>
<text x="599" y="677" transform="rotate(-1 599 677)">300</text>
<text x="608" y="684">+ 243.140</text>
<text x="153" y="701">CBL + 243.140</text>
<text x="608" y="701">+ 242.690</text>
<text x="549" y="709" transform="rotate(-1 549 709)">1800</text>
<text x="293" y="716">+ 241.740</text>
<text x="549" y="719" transform="rotate(-1 549 719)">2400</text>
<text x="327" y="726">PIER FOUNDATION IN RCC M20</text>
<text x="297" y="737">+ 241.140</text>
<text x="327" y="742">150 TH LEVELLING COURSE IN CC M10</text>
<text x="205" y="753" transform="rotate(-1 205 753)">5450</text>
<text x="205" y="759" transform="rotate(-1 205 759)">6150</text>
</g>
<g font-size="5.9">
<text x="908" y="165">Sl.No</text>
<text x="927" y="165">DETAILS OF COMPONENTS</text>
<text x="1005" y="162">GRADE OF CONCRETE</text>
<text x="1073" y="162">MAX. SIZE OF C.A</text>
<text x="1005" y="169">AS PER IRC: 6-2000</text>
<text x="1072" y="168">AS PER IS:383</text>
<text x="905" y="295">S.NO</text>
<text x="928" y="295">DESCRIPTION OF ITEMS</text>
<text x="1011" y="295">QUANTITY &amp; UNITS</text>
<text x="984" y="683">GOVERNMENT OF ANDHRA PRADESH</text>
<text x="984" y="690">IRRIGATION &amp; CAD DEPARTMENT</text>
<text x="984" y="706">GANDIKOTA LIFT IRRIGATION SCHEME</text>
<text x="986" y="713">SANTHAKOVUR DISTRIBUTORY</text>
<text x="984" y="730">SINGLE LANE ROAD BRIDGE AT KM. 5.003</text>
<text x="984" y="736">GENERAL PLAN AND SECTIONS</text>
<text x="986" y="749">M/S KBL - MCCL (JV)</text>
<text x="986" y="758">PUNE</text>
</g>
<g font-size="5.5">
<text x="542" y="486">SCALE 1 : 100</text>
<text x="599" y="758">SCALE 1 : 50</text>
<text x="259" y="804">SCALE 1 :50</text>
</g>
<g font-size="5.3">
<text x="899" y="670">REVISION NO:</text>
<text x="979" y="670">DRAWN</text>
<text x="1016" y="670">CHECKED</text>
<text x="1055" y="670">APPROVED</text>
<text x="1094" y="670">DATE</text>
<text x="918" y="797">DRAWING NO:</text>
<text x="1004" y="797">SCALE</text>
<text x="1083" y="797">DATE</text>
</g>
<g font-size="5.2">
<text x="906" y="425">15</text>
<text x="924" y="425">Free Board</text>
<text x="1014" y="425">0.600 m</text>
<text x="906" y="434">16</text>
<text x="924" y="433">Top Width of Banks</text>
<text x="1016" y="433">4.5/2.5</text>
<text x="910" y="497">1</text>
<text x="928" y="497">ABUTMENT</text>
<text x="1013" y="497">23.109</text>
<text x="1033" y="497">-4.448</text>
<text x="1058" y="497">17.305</text>
<text x="1080" y="497">0.353</text>
<text x="910" y="510">2</text>
<text x="928" y="510">Return</text>
<text x="1013" y="510">18.101</text>
<text x="1033" y="510">-4.791</text>
<text x="1058" y="510">12.477</text>
<text x="1080" y="510">0.710</text>
<text x="910" y="521">3</text>
<text x="928" y="521">PIER</text>
<text x="938" y="530">Case-i</text>
<text x="1013" y="530">65.035</text>
<text x="1033" y="530">-23.551</text>
<text x="1058" y="530">11.229</text>
<text x="1080" y="530">0.301</text>
<text x="938" y="540">Case-ii</text>
<text x="1012" y="540">60.983</text>
<text x="1032" y="540">-17.863</text>
<text x="1057" y="540">11.134</text>
<text x="1079" y="540">0.780</text>
</g>
<g font-size="5">
<text x="904" y="35">1. ALL THE DIMENSIONS ARE IN MILLMETRES AND THE LEVELS ARE IN METRES.</text>
<text x="904" y="44">2. DO NOT SCALE THE DRAWING. ONLY FIGURED DIMENSIONS SHALL BE FOLLOWED.</text>
<text x="904" y="53">3. THE SINGLE LANE ROAD BRIDGE IS DESIGNED FOR A CARRIAGE WAY WIDTH OF 4.25M AND</text>
<text x="910" y="62">FOR ONE LANE OF IRC CLASS 'A' LOADING.</text>
<text x="904" y="71">4. THE BRIDGE IS DESIGNED ADOPTING THE FOLLOWING IRC AND IS CODES.</text>
<text x="909" y="79">i. IRC - 5 - 1998</text>
<text x="909" y="88">ii. IRC - 6 - 2000</text>
<text x="909" y="97">iii. IRC - 21 - 2000</text>
<text x="909" y="106">iv. IRC - 78 - 2000</text>
<text x="464" y="118">+245.495</text>
<text x="909" y="115">v. IRC - 83 - 2000</text>
<text x="464" y="123">+245.420</text>
<text x="909" y="124">vi. IS 456 - 2000</text>
<text x="464" y="128">+244.960</text>
<text x="508" y="127">T.B.L+ 244.960</text>
<text x="373" y="134">+244.660</text>
<text x="464" y="135">+ 244.660</text>
<text x="909" y="133">vii. IS 383</text>
<text x="423" y="144">FSL +244.360</text>
<text x="480" y="144">BED BLOCK IN RCC M25</text>
<text x="760" y="138">ALL SOILS</text>
<text x="905" y="142">5. THE SPECIFICATIONS PROPOSED FOR THE VARIOUS COMPONENTS OF THE STRUCTURE ARE AS FOLLOWS:</text>
<text x="392" y="144">1.5</text>
<text x="399" y="151">1.0</text>
<text x="473" y="153">PIER IN RCC M25</text>
<text x="323" y="160">+243.140</text>
<text x="443" y="159">CBL +243.140</text>
<text x="576" y="160">+243.140</text>
<text x="479" y="166">+ 241.740</text>
<text x="325" y="169">+242.690</text>
<text x="578" y="169">+242.698</text>
<text x="481" y="176">+ 241.140</text>
<text x="763" y="176">S.D.R</text>
<text x="909" y="177">1</text>
<text x="927" y="177">WEARING COAT OF SLAB</text>
<text x="1028" y="177">CC M25</text>
<text x="1089" y="177">20 MM</text>
<text x="909" y="186">2</text>
<text x="927" y="186">DECK SLAB</text>
<text x="1028" y="186">RCC M20</text>
<text x="1089" y="186">20 MM</text>
<text x="909" y="194">3</text>
<text x="927" y="194">BED BLOCK OVER ABUTMENT</text>
<text x="1028" y="194">RCC M25</text>
<text x="1089" y="194">20 MM</text>
<text x="909" y="203">4</text>
<text x="927" y="203">BEDBLOCK OVER PIER</text>
<text x="1028" y="203">RCC M25</text>
<text x="1089" y="203">20 MM</text>
<text x="909" y="211">5</text>
<text x="927" y="211">PIER</text>
<text x="1028" y="211">RCC M25</text>
<text x="1089" y="211">20 MM</text>
<text x="909" y="220">6</text>
<text x="927" y="220">ABUTMENT AND RETURN</text>
<text x="1028" y="220">CC M15</text>
<text x="1089" y="220">20 MM</text>
<text x="909" y="228">7</text>
<text x="927" y="228">PIER FOUNDATION</text>
<text x="1028" y="228">RCC M20</text>
<text x="1089" y="228">20 MM</text>
<text x="909" y="237">8</text>
<text x="927" y="237">ABUTMENT &amp; RETURN FOUNDATION</text>
<text x="1028" y="237">CC M15</text>
<text x="1089" y="237">20 MM</text>
<text x="909" y="244">9</text>
<text x="927" y="244">APPROACH SLAB</text>
<text x="1028" y="244">CC M20</text>
<text x="1089" y="244">20 MM</text>
<text x="908" y="253">10</text>
<text x="927" y="253">LEVELLING COURSE FOR PIER</text>
<text x="1028" y="253">CC M10</text>
<text x="1089" y="253">20 MM</text>
<text x="908" y="261">11</text>
<text x="926" y="260">LINING FOR CANAL</text>
<text x="1027" y="260">CC M15</text>
<text x="1089" y="260">20 MM</text>
<text x="906" y="307">1</text>
<text x="925" y="307">DISCHARGE REQUIRED</text>
<text x="1015" y="307">5.823 CUMECS</text>
<text x="906" y="315">2</text>
<text x="925" y="315">DISCHARGE DESIGNED</text>
<text x="1015" y="315">5.873 CUMECS</text>
<text x="906" y="324">3</text>
<text x="925" y="324">BED WIDTH</text>
<text x="1015" y="324">5.50 M</text>
<text x="906" y="332">4</text>
<text x="925" y="332">FULL SUPPLY DEPTH</text>
<text x="1015" y="332">1.22 M</text>
<text x="906" y="341">5</text>
<text x="925" y="341">VELOCITY</text>
<text x="1015" y="341">0.65 M/SEC</text>
<text x="906" y="349">6</text>
<text x="925" y="349">BED FALL</text>
<text x="1015" y="349">1 in 4000</text>
<text x="906" y="358">7</text>
<text x="925" y="358">SIDE SLOPES ( HDR/ SOILS )</text>
<text x="1015" y="358">1.5 : 1</text>
<text x="906" y="366">8</text>
<text x="925" y="366">COEFFICIENT OF RUGOSITY</text>
<text x="1015" y="366">0.0225</text>
<text x="906" y="375">9</text>
<text x="925" y="375">CANAL BED LEVEL</text>
<text x="1015" y="375">+ 243.140 M</text>
<text x="906" y="383">10</text>
<text x="925" y="383">FULL SUPPLY LEVEL</text>
<text x="1015" y="383">+ 244.360 M</text>
<text x="906" y="392">11</text>
<text x="925" y="392">TOP OF BANK LEVEL</text>
<text x="1015" y="392">+ 244.960 M</text>
<text x="906" y="400">12</text>
<text x="925" y="400">EXSISTING ROAD LEVEL</text>
<text x="1015" y="400">+ 244.931 M</text>
<text x="906" y="409">13</text>
<text x="924" y="408">PROPOSED ROAD LEVEL</text>
<text x="1015" y="408">+ 245.495 M</text>
<text x="906" y="417">14</text>
<text x="924" y="417">SKEW ANGLE</text>
<text x="1016" y="417">0 °</text>
<text x="906" y="616">1. DRAWING NO. SKD/SLRB/002/2008 - RCC DETAILS OF PIER, PIER FOOTING AND ABUTMENT</text>
</g>
<g font-size="4.9">
<text x="910" y="813">SKD/SLRB/001/2008</text>
<text x="995" y="812">AS INDICATED</text>
</g>
</svg>
